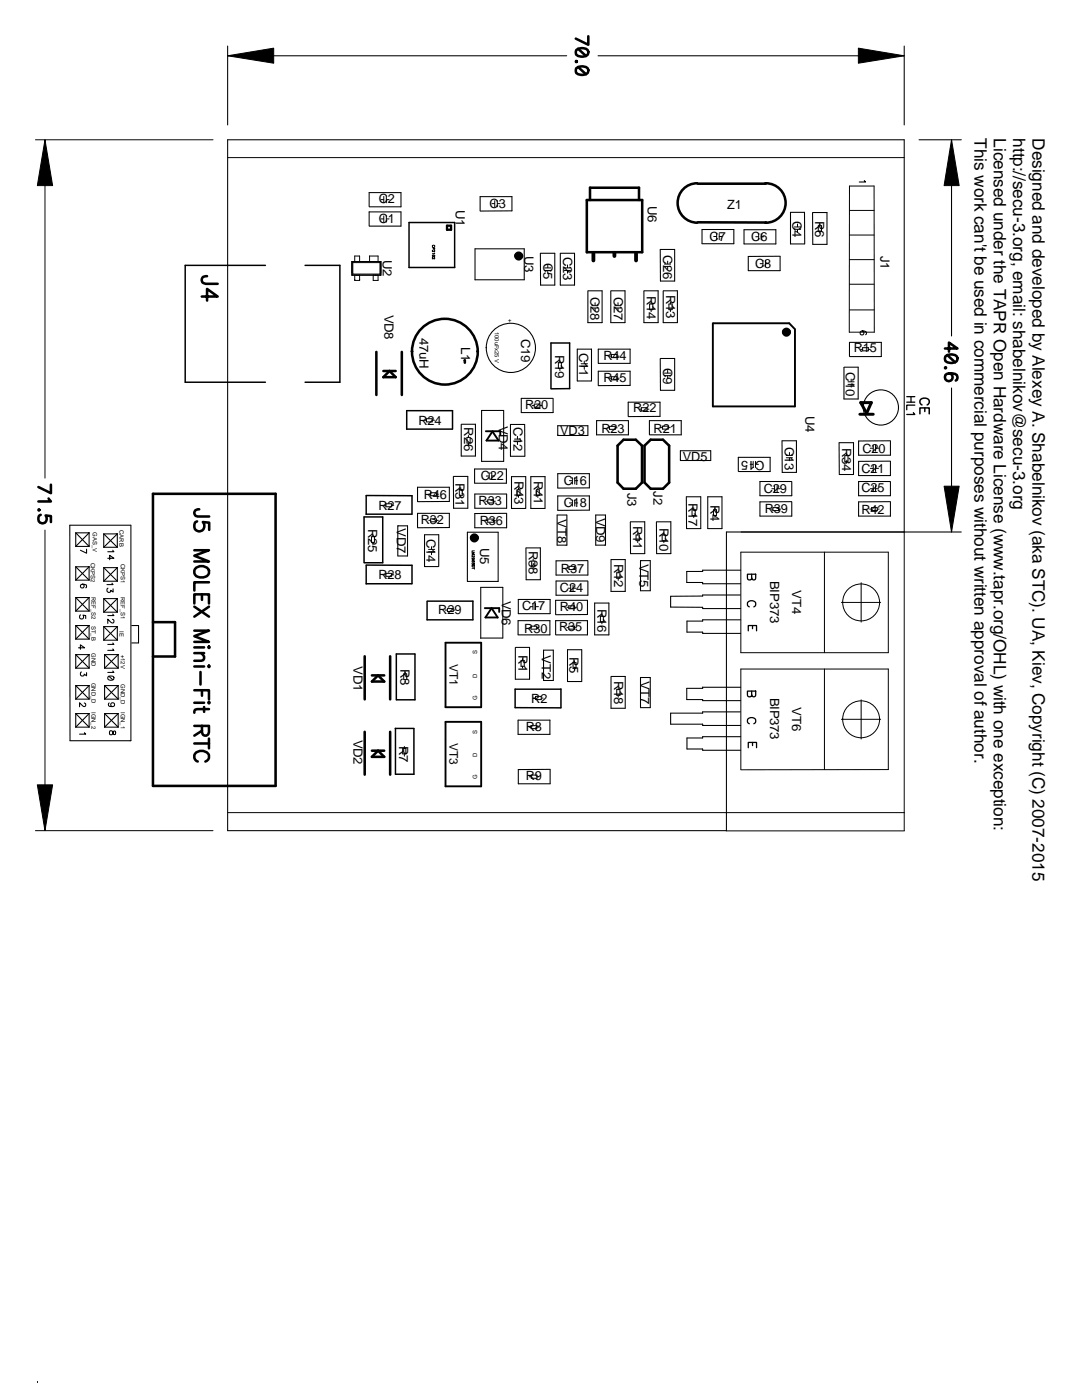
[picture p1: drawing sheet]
<svg xmlns="http://www.w3.org/2000/svg" width="216mm" height="279mm" viewBox="0 0 216 279" stroke-linecap="round" stroke-linejoin="round" font-family="sans-serif">
<g fill="none" stroke="#000" stroke-width=".21">
<path d="M45.4 9.2v15.7M45.4 11.1h67.7M119.3 11.1h61.1M180.4 9.2v15.7M73.7 38.4h6.3v2.9l-6.3-.1zM172.5 36l.2 .3h-1.3M183.4 27.9h8.4M189.9 27.9v39.2M73.7 45.1v-2.8h6.3v2.8h-6.3M94.8 49.7h9.8v6.1h-9.8zM95.8 42.1v-2.9h6.4v2.9h-6.4M107.8 50.5l.1 6.4h2.8v-6.4h-2.8"/>
<path d="M111.8 50.5v6.4h2.8v-6.4h-2.8M117.3 58h2.8v6.4h-2.8v-6.3M121.9 58h2.8v6.4h-2.8v-6.3M128.5 58h2.8v6.4h-2.8v-6.3M131.7 49.8l.1 6.3h2.8v-6.3h-2.8M132.4 58h2.8v6.4h-2.9v-6.3M140.1 48.6v-2.8h6.3v2.8h-6.3M148.5 45.8h6.3v2.9h-6.3zM155.7 51.1l-6.4 .1v2.8h6.4v-2.8M160.5 48.7h-2.8v-6.3h2.8l.1 6.3M162.2 42.4h2.8v6.4h-2.8l-.1-6.3M110.3 79.5h-6.3v2.8h6.4v-2.8"/>
<path d="M118 76h-2.8v-6.3h2.8v6.3M119.4 72.5v-2.8h6.3v2.8h-6.3M119.4 76.9v-2.8h6.3v2.8l-6.3 .1M131.8 71.5h2.8v6.4h-2.8l-.1-6.3M168.4 73.3h2.8v6.3h-2.8v-6.3M169.5 71.1v-2.8h6.4v2.9h-6.4M172 66a.4 .4 0 0 1 .4 .6 .4 .4 0 0 1-.6 .2 .4 .4 0 0 1 0-.7l.2-.1a.64 .64 0 0 1 .9 .5l-.2 .3M189.9 77.4v28.8M90.5 95.1h2.8v6.3h-2.8v-6.3M92.1 84.7h2.8v6.3h-2.9v-6.3M94.7 96.4v-2.8h6.3v2.8h-6.3M96.1 92.1h4.4v-10.2h-4.4v10.2"/>
<path d="M101.1 98.6h-6.4v2.8h6.4v-2.8M104.7 91.1h-2.8v-6.4h2.8v6.4M111.3 97.4v-2.9h6.3v2.9h-6.3M117.3 86.9v-1.9h-6v1.9h6M125.3 83.1v-2.8h6.4v2.8h-6.3M125.4 83.9h-6.4v2.9h6.4v-2.8M129.6 86.7v-2.8h6.3v2.9h-6.3M135.8 90h6v1.9h-6zM136.9 99.1l.1 6.4h2.8v-6.4h-2.8M141.2 99.1h2.9v6.4h-2.9zM147.3 94.1v-2.8h6.4v2.8h-6.3M156 88l.1 6.3h2.8v-6.3h-2.8"/>
<path d="M157.9 96.1h-6.3v2.8h6.4v-2.8M167.4 88.3l.1 6.4h2.8v-6.4h-2.8M177.6 96.1h-6.3v2.8h6.4v-2.8M177.6 88h-6.3v2.8h6.4v-2.8M177.6 92l-6.3 .1v2.8h6.4v-2.8M15.1 106.3h2.7M15.1 109.1h2.7M15.1 106.3v2.8M15.1 113.1v2.7M15.1 119.3v2.7M15.1 106.3l2.7 2.8M15.1 113.1h2.7"/>
<path d="M15.1 113.1l2.7 2.7M15.1 115.8h2.7M15.1 119.3h2.7M15.1 119.3l2.7 2.7M16.4 116.6l.2 .1a.38 .38 0 0 1 .1 .5 .38 .38 0 0 1-.6 0l-.1-.2a.63 .63 0 0 1 .7-.5 .63 .63 0 0 1 .6 .6l-.2 .2M17.3 109.6v.8l-1.3-.6M17.8 106.3v2.8M17.8 113.1v2.7M17.8 119.3v2.7M17.8 106.3l-2.7 2.8M17.8 113.1l-2.7 2.7M17.8 119.3l-2.7 2.7"/>
<path d="M20.7 106.6v2.6M20.7 113.3v2.7M20.7 119.5v2.7M20.7 106.6h2.7M20.7 113.3h2.7M20.7 109.2h2.7M20.7 106.6l2.7 2.6M20.7 116h2.7M20.7 113.3l2.7 2.7M20.7 119.5h2.7M20.7 119.5l2.7 2.7M21.5 111.4h1.2l-.8-.6v.9"/>
<path d="M21.5 117.4a.41 .41 0 0 0-.1 .7 .41 .41 0 0 0 .7-.3l.5 .4v-.7M22.4 116.4l.2 .3h-1.3M22.5 109.8l.2 .3h-1.2M23.4 106.6v2.6M23.4 113.3v2.7M23.4 119.5v2.7M23.4 106.6l-2.7 2.6M23.4 113.3l-2.7 2.7M23.4 119.5l-2.7 2.7M26.1 104.8h-12.2l.1 43h12.1v-43M79.4 111v-6.1h1.9v6.1h-1.9M83.3 100.1v-2.9h6.4v2.9h-6.4"/>
<path d="M83.3 102.4h6.4v2.9h-6.4zM87.5 113v-6.3h-2.8v6.4h2.8M93.3 106.2h6.1v9.8h-6.1zM101.1 102.4l-6.4 .1v2.8h6.4v-2.8M103.4 119.6h6.4v2.9h-6.4zM104.9 101.5h-2.8v-6.4h2.8v6.4M105 109.3h2.8v6.4h-2.8l-.1-6.3M108.7 101.5h-2.8v-6.4h2.9v6.4M111.3 101.8v-2.8h6.3v2.8l-6.3 .1M113.1 102.8h-1.9v6h1.9v-6M117.3 111.9h-6.3v2.9h6.3v-2.9M117.3 116h-6.3v2.8h6.3v-2.8"/>
<path d="M118.9 102.8h1.9v6h-1.9zM121.9 111.7v6.3h2.9v-6.3h-2.8M125.8 104.1h2.9v6.4h-2.9v-6.3M127.8 111.9h2v6h-2zM131 104.1h2.9v6.4h-2.9v-6.3M147.7 118.7h-7.5v.3h-6.4v2.2h6.4v.2M147.8 113.8h-7.6v.2h-3.2v2.2h3.2v.3h7.6M157.9 100.1l-6.3 .1v2.8h6.4v-2.8M177.6 100.1l-6.3 .1v2.8h6.4v-2.8M180.4 106.2v-78.3h-135v137.9h99.5v-59.6h46.9M15.1 124.8v2.8M15.1 130.6v2.7"/>
<path d="M15.1 136.8v2.7M15.1 122h2.7M15.1 124.8h2.7M15.1 130.6h2.7M15.1 130.6l2.7 2.7M15.1 133.3h2.7M15.1 127.6h2.7M15.1 124.8l2.7 2.8M15.1 136.8h2.7M15.1 136.8l2.7 2.7M15.1 139.5h2.7M15.7 129.3h1.2l-.9-.6v.9"/>
<path d="M16.1 122.7a.43 .43 0 0 0-.2 .7 .43 .43 0 0 0 .7 0 .43 .43 0 0 0 0-.6l.5 .1v.5M16.3 134.1a.41 .41 0 0 0-.2 .7 .41 .41 0 0 0 .7-.3l.5 .4v-.7M17.8 124.8v2.8M17.8 130.6v2.7M17.8 136.8v2.7M17.8 130.6l-2.7 2.7M17.8 124.8l-2.7 2.8M17.8 136.8l-2.7 2.7M20.7 125.1v2.7M20.7 122.2h2.7M20.7 127.8h2.7M20.7 125.1h2.7"/>
<path d="M20.7 125.1l2.7 2.7M20.9 130.6h2.7M20.9 133.3h2.7M20.9 130.6v2.7M20.9 136.8v2.7M20.9 130.6l2.7 2.7M20.9 136.8h2.7M20.9 139.5h2.7M20.9 136.8l2.7 2.7M21.5 135.1l.5-.2 .7 .2a.61 .61 0 0 1-.5 .7 .61 .61 0 0 1-.7-.4zM21.7 135l.8 .7M22.4 123.6l.3 .3-.1 .4h-.3l-.8-.7v.8"/>
<path d="M22.5 122.6l.2 .3h-1.2M22.5 128.3l.2 .3h-1.2M22.5 129.5l.2 .3h-1.2M22.5 133.9l.2 .3h-1.2M23.4 125.1v2.7M23.4 125.1l-2.7 2.7M23.6 130.6v2.7M23.6 136.8v2.7M23.6 130.6l-2.7 2.7M23.6 136.8l-2.7 2.7M26.3 124.8h1.3v3.5h-1.3M96 127.3h4.3v-10.1h-4.4v10.2"/>
<path d="M102.9 129.2h2.8v6.4h-2.9v-6.4M103.4 126.7v-2.8h6.3v2.8h-6.3M108.5 129.8h1.9v6h-1.9zM110.9 122.6v-2.8h6.3v2.8l-6.3 .1M110.9 126.7v-2.8h6.3v2.8h-6.3M116.1 136v-6.3h-2.9v6.3h2.9M118.7 120.4h2.8v6.3h-2.8zM122 135h2.8v6.4h-2.9v-6.4M127.8 135.2h2v6h-2zM140.2 137.1v.3h-3.2v2.2h3.2v.2h7.6M140.2 137.2h7.6M140.2 121.5h7.6"/>
<path d="M147.8 123.7h-7.6v.3h-3.1v2.2h3.1v.2h7.6M15.1 142.4v2.7M15.1 142.4h2.7M15.1 145.1h2.7M15.1 142.4l2.7 2.7M16.8 140.3a.36 .36 0 0 1 .3 .4 .36 .36 0 0 1-.3 .3l-.9-.7v.8M16.8 146.2l.3 .3h-1.2M17.8 142.4v2.7M17.8 142.4l-2.7 2.7M20.9 142.4v2.7M20.9 142.4h2.7M20.9 145.1h2.7"/>
<path d="M20.9 142.4l2.7 2.7M21.8 140.3l-.2 .4a.66 .66 0 0 0 .7 .3 .66 .66 0 0 0 .6-.4 .39 .39 0 0 0-.4-.4 .39 .39 0 0 0-.4 .4 .39 .39 0 0 0 .3 .4M21.9 145.9h.5l.2 .7h.4v-.6l-.2-.1-.4 .7h-.5zM23.6 142.4v2.7M23.6 142.4l-2.7 2.7M103.4 143.7h6.3v2.9h-6.3zM109.8 153.5l-6.4 .1v2.8h6.4v-2.8M147.7 142.1h-7.5v.2h-6.4v2.2h6.4v.3h7.6M147.8 147h-7.6v.3h-3.1v2.2h3.1v.2h7.6"/>
<circle cx="101.9" cy="69.4" r="4.9"/>
<circle cx="175.8" cy="81.3" r="3.5"/>
</g>
<g fill="#000" stroke="#000" stroke-width=".2">
<path d="M45.4 11.1l9.2-1.5v3z" fill-rule="evenodd"/>
<path d="M171.3 9.6l9.1 1.5-9.1 1.5z" fill-rule="evenodd"/>
<path d="M9 27.9l1.5 9.1h-3z" fill-rule="evenodd"/>
<path d="M189.9 27.9l1.5 9.1h-3z" fill-rule="evenodd"/>
<path d="M188.4 97h3l-1.5 9.2z" fill-rule="evenodd"/>
<path d="M7.5 156.6h3l-1.5 9.2z" fill-rule="evenodd"/>
</g>
<g fill="none" stroke="#000" stroke-width=".51">
<path d="M115 10a1.87 1.87 0 0 1 2.3 0 .8 .8 0 0 1-.4 1.2 2.04 2.04 0 0 1-1.9-.3zM115 12.1l.1 .2-.1 .1zM115 13.6a1.87 1.87 0 0 1 2.3 0 .8 .8 0 0 1-.4 1.2 2.04 2.04 0 0 1-1.9-.2zM115.4 9.7l1.5 1.5M115.4 13.4l1.5 1.4M117.4 7.2v1.7l-2.5-1.2M117.1 39.9h11v10.4h-11zM117.7 39.9v-2.4h9.8v2.4M139.1 36.6a3.9 3.9 0 0 0-3.9 3.9 3.9 3.9 0 0 0 3.9 3.9M139.2 36.7h13.5M152.8 36.6a3.9 3.9 0 0 1 4 3.9 3.9 3.9 0 0 1-4 3.9M40.3 59.2h3.1l-2.1-1.5v2.3"/>
<path d="M41.3 55.1l-.7 .1a.76 .76 0 0 0 0 1.3l.4 .1h2.4M139.2 44.4h13.6M75.1 70.2v8.6M76.5 75.3l1.2-1.3 1.3 1.3zM76.5 74h2.5M80.2 70.2v8.6M92.7 71.9l.1 .5M188.6 69.6h2.5l-1.7-1.2v1.8M188.6 71.1a1.88 1.88 0 0 1 2.3 0 .8 .8 0 0 1-.3 1.2 2.04 2.04 0 0 1-2-.2zM188.6 73.3l.2 .1-.2 .1zM189 70.9l1.6 1.4M189.4 74.5a.78 .78 0 0 1 .7 1.1 .78 .78 0 0 1-1.3 .3 .78 .78 0 0 1 .1-1.3 2.28 2.28 0 0 1 2 .2 .76 .76 0 0 1-.2 1.1"/>
<path d="M9.7 99.5l.5 .6h-2.5M10.2 96.7v1.7l-2.5-1.2M30.5 98.6h24.5v58.2h-24.5zM123.2 88.9l1.2-1.1h2.5l1.2 1.1v7.4l-1.2 1.2h-2.5l-1.2-1.2zM128.6 88.9l1.2-1.1h2.5l1.2 1.1v7.4l-1.2 1.2h-2.5l-1.2-1.2zM7.7 101.6l.2 .2-.2 .1zM8.1 102.7a.9 .9 0 0 0-.3 1.3 .9 .9 0 0 0 1.3 .2 .9 .9 0 0 0 0-1.3l1.1 .1v1.2M38.8 109.8h2.9l-2.9 1.1 2.9 1.2h-2.9M39.2 113.3a1.73 1.73 0 0 1 2.5 .5 1.33 1.33 0 0 1-1.8 1.4 1.1 1.1 0 0 1-1.1-.7 1.1 1.1 0 0 1 .4-1.2zM39.3 104.1a1.06 1.06 0 0 0-.4 1.5 1.06 1.06 0 0 0 1.6 .2 1.06 1.06 0 0 0 0-1.6l1.2 .1v1.4M39.8 101.6a.8 .8 0 0 0-1 .6l.2 .8 .5 .1h2.2M40.3 118.6v1.1"/>
<path d="M41.7 116.2h-2.9v1.7M30.5 124.2h4.4v6.8h-4.4M38.8 120.4v-1.8h2.9v1.8M38.8 125.9h2.9l-2.9 1.1 2.9 1.1h-2.9M38.8 137.8h2.9v1.8M38.8 121.1l2.9 2M38.8 129.2h1.9M38.8 130.3h1.9M38.8 133h1.9M40 134.1v2.5M40.2 130.3l.5 .7-.1 .7-1.8 .2M40.3 137.8v1.1"/>
<path d="M41.7 129l.1 .2-.1 .1-.1-.1zM41.7 132.8l.1 .2-.1 .1-.1-.1zM41.7 121.1l-2.9 2M72.8 131v8.6M74.2 134.8h2.5M75.4 134.8l1.3 1.2h-2.5zM77.9 131v8.6M38.8 144.9h2.9l-.1 1.6a.68 .68 0 0 1-1.2 0l-.1-1.6M38.8 140.3h1.9M38.8 148.4h2.9M39.5 152a1.09 1.09 0 0 1-.7-1.3 1.09 1.09 0 0 1 1.1-.8 1.31 1.31 0 0 1 1.4 .3 1.31 1.31 0 0 1 .3 1.4l-.6 .4M40.3 145.8l-1.5 1"/>
<path d="M40.7 141.1v1M41.7 140.1l.1 .2-.1 .1-.1-.1zM41.7 141.5h-2.4l-.4 .1-.1 .6M41.7 147.4v2M72.8 146v8.6M74.2 149.8h2.5M75.4 149.8l1.3 1.2h-2.5zM77.9 146v8.6"/>
<circle cx="88.8" cy="70.2" r="6.6"/>
</g>
<g fill="none" stroke="#000" stroke-width=".2">
<path d="M7.1 27.9h35.4M9 27.9v67.5M45.4 31.5h135M76 39.8h.5M76.6 39.2v1.3M77.1 39.2v1.3M77.1 39.8h.5M70.2 52.2h5.8M70.2 52.2l.2 .2M70.2 54.9h5.8M70.2 52.2v2.7M70.4 54.7l-.2 .2"/>
<path d="M70.4 52.4h5.4M70.4 54.7h5.4M70.4 52.4v2.3M70.8 52.2v-1.1h1v1.1M70.8 54.9v1.1h1v-1.1M73.7 51.1h1.7v1.1M73.7 51.1v1.1M74.5 54.9v1.1h.9v-1.1M75.8 54.7l.2 .2M75.8 52.4v2.3M76 52.2l-.2 .2M76 52.2v2.7"/>
<path d="M76 43.7h.5M76.6 43.1v1.2M77.1 43.1v1.2M77.1 43.7h.5M86.3 49.4h.4v.3h-.2v-.3M86.3 51l.4-.1v.2l-.3 .1zM86.4 49.3l-.1-.3 .1-.1 .3 .1v.3M86.4 50.9l.3 .3M86.7 50v.2h-.1l-.3-.3v.3M86.7 50.5v.1h-.4M86.7 51.4v.2l-.1 .1-.3-.3v.3M98.2 40.6h.5"/>
<path d="M98.7 40v1.3M99.2 40v1.3M99.3 40.6h.5M108.7 53.5h1.2M108.7 54h1.2M109.3 52.9v.5M109.3 54v.5M112.6 53.5h1.2M112.6 54h1.2M113.2 52.9v.5M113.2 54v.5M132.6 52.7h1.2"/>
<path d="M132.6 53.2h1.2M133.2 52.1v.5M133.2 53.2v.6M142.4 47.2h.6M143 46.6v1.2M143.5 47.2h.6M143.5 46.6v1.2M150.8 47.2h.5M151.4 46.7v1.2M151.7 52.6h.5M151.9 47.2h.5M151.9 46.7v1.2"/>
<path d="M152.2 51.9v1.3M152.7 51.9v1.3M152.8 52.6h.5M158.5 45.8h1.3M158.5 45.3h1.3M159.1 44.7v.6M159.1 45.8v.6M163.3 45h.6v1.2h-.6v-1.1M163.6 44.7v.3M163.6 46.2v.4M169.5 42h4.9M169.5 46.9h4.9"/>
<path d="M169.5 51.8h4.9M169.5 56.7h4.9M111.4 73.5v-1.1h.6v1.1M111.4 73.5h.6M111.7 72v.4M111.7 73.6v.4M116 73.1h1.2M116 72.6h1.2M116.6 72.1v.5M116.6 73.2v.5M118.1 61h1.2M118.1 61.5h1.2"/>
<path d="M118.7 60.4v.5M118.7 61.5v.6M121.6 71.1h.4M121.6 75.5h.4M122 70.7h1.1v.7h-1.1zM122 75.2h1.1v.6h-1.1zM122.7 61h1.2M122.7 61.5h1.2M123.1 71.1h.4M123.1 75.5h.4M123.3 60.4v.5M123.3 61.5v.6"/>
<path d="M129.6 60.7h.7v1.1h-.7v-1.1M129.9 60.3v.4M129.9 61.8v.4M132.6 74.5h1.2M132.6 75h1.2M133.2 73.9v.5M133.2 75v.5M133.5 60.7h.6v1.1h-.6v-1.1M133.8 60.3v.4M133.8 61.8v.4M169.2 76.2h1.2M169.2 76.7h1.2"/>
<path d="M169.5 66.3v-29.2h4.9l.1 29.2M169.5 66.3h4.9M169.5 61.8h4.9M169.8 75.6v.6M169.8 76.8v.5M171.7 69.7h.4M172.1 69.4h1.2l-.1 .6h-1.1zM173.3 69.7h.4M84.7 83.9h.4M85.6 98.6h.3M86.2 83.6h-1.1v.6M86.2 83.6v.6h-1.1"/>
<path d="M86.3 83.9h.4M87 98.3h-1.1v.6h1.1M87.1 98.3v.6M87.1 98.6h.4M91.7 98.8v-1.1h.5v1.1h-.5M91.9 97.3v.4M91.9 98.8v.4M93.2 88.4v-1.1h.6v1.1h-.6M93.5 86.9v.4M93.5 88.4v.4M97 95h.6M97.3 99.7v.7h1.2v-.7h-1.1"/>
<path d="M97.6 94.4v1.2M98.1 95h.6M98.1 94.4v1.2M102.7 88.1h1.2M102.7 87.6h1.2M103.2 97.7h.6v1.1l-.6 .1zM103.3 87.1v.5M103.3 88.2v.5M103.5 97.4v.3M103.5 98.9v.4M106.2 80.9h.4M106.6 80.6v.7h1.1v-.7h-1.1"/>
<path d="M107 97.7h.6v1.1l-.6 .1zM107.3 97.4v.3M107.3 98.9v.4M107.7 80.9h.4M113.6 95.9h.5M114.2 95.3v1.3M114.2 99.8v1.2M114.7 95.3v1.3M114.7 99.8v1.2M114.7 95.9h.6M121.2 85.4h.4M121.6 85.1v.6h1.2v-.6h-1.1"/>
<path d="M122.8 85.4h.3M127.6 81.7h.4M129.1 82h-1.1v-.6h1.1v.6M129.1 81.7h.4M131.8 85.3h.4M133.3 85.6h-1.1v-.6h1.1v.6M133.3 85.3h.4M149.7 92.7h.5M150.3 92.1v1.2M150.7 92.1v1.2M150.8 92.7h.5M154 97.5h.5"/>
<path d="M154.6 96.9v1.2M155.1 96.9v1.2M155.1 97.5h.6M156.9 90.9h1.2M156.9 91.4h1.2M157.5 90.3v.5M157.5 91.4v.5M168.6 90.9h.6v1.2h-.6v-1.1M168.9 90.6v.3M168.9 92.1v.4M173.7 97.5h.5M173.7 93.5h.5"/>
<path d="M173.7 89.5h.5M174.2 88.8v1.2M174.2 92.8v1.3M174.2 96.9v1.2M174.7 88.8v1.2M174.7 92.8v1.3M174.7 96.9v1.2M174.8 97.5h.5M174.8 93.5h.5M174.8 89.5h.5M9 105.8v60M74.1 107.1v1.1h.6"/>
<path d="M74.1 107.1h.6v1.1M74.4 106.7v.4M74.4 108.3v.4M76.6 100.8h.4M76.6 114.7h.4M78.1 100.5h-1.1v.6h1.1M78.1 114.4h-1.1v.6h1.1M78.1 100.5v.6M78.1 114.4v.6M78.2 100.8h.4M78.2 114.7h.4M85.5 110.1h1.2"/>
<path d="M85.5 109.6h1.2M85.6 103.8h.3M86.1 109.1v.5M86.1 110.2v.5M87 103.5h-1.1v.6h1.1M87.1 103.5v.6M87.1 103.8h.4M94.2 110.3h.5l-.5 .2 .5 .2h-.5M94.2 111.9h.4l.1 .2-.4 .1zM94.2 112.8h.5v.2a.25 .25 0 0 1-.3 .2 .25 .25 0 0 1-.2-.2zM94.2 113.4h.5M94.2 111.4v.2l.2 .1 .3-.1v-.2a.15 .15 0 0 0-.3 0 .15 .15 0 0 0 0 .2l.1 .1"/>
<path d="M94.3 112.3l-.1 .3h.2l.1-.1 .2 .1v-.2M94.3 111.9l.3 .3M94.6 110.9l.1 .2-.2 .1-.3-.3v.3M94.7 109.9h-.5v.3M94.7 113.2v.4M96.9 100h.4M96.9 103.9h.4M97.3 103.6v.6h1.2v-.6h-1.1M98.5 100h.3M98.5 103.9h.3M106.1 113.1v-1.1h.6v1.1h-.6M106.4 111.6v.4"/>
<path d="M106.4 113.1v.4M113.2 113.4h.3M113.3 117.4h.5M113.5 113v.7h1.2v-.7h-1.1M113.6 100.4h.5M113.9 116.8v1.2M114.3 116.8v1.2M114.4 117.4h.5M114.7 113.4h.4M114.7 100.4h.6M123.1 114.3h.6v1.1h-.6zM123.4 113.9v.4"/>
<path d="M123.4 115.4v.4M126.9 107.9v-1.1h.7v1.1h-.7M127.3 106.4v.4M127.3 107.9v.4M132.1 107.9v-1.1h.7v1.1h-.7M132.5 106.4v.4M132.5 107.9v.4M138.1 101.7h.6v1.2h-.6v-1.1M138.4 101.3v.4M138.4 102.9v.4M142.4 101.7h.6v1.2h-.6v-1.1M142.7 101.3v.4"/>
<path d="M142.7 102.9v.4M147.8 110.2h29.4v20.1h-29.4zM153.8 101.6h.4M154.3 101.3h1.1v.6h-1.2zM155.4 101.6h.3M164.5 110.2v20.1M171.8 116.3v7.9M173.5 101.6h.4M175 101.3h-1.1v.6h1.1v-.6M175 101.6h.4M180.4 106.2v59.6M80.6 135.6v-1.1h.6v1.1"/>
<path d="M80.6 135.6h.6M80.9 134.1v.4M80.9 135.7v.4M88.9 121.8h.3M88.9 131.7h.1M89.3 121.5v.5M89.3 121.5h1.1v.5h-1.1M90.4 121.8h.4M104 131.9l.6-.1v1.2h-.6zM104.3 131.4v.4M104.3 133v.3M105.6 125.3h.4"/>
<path d="M105.8 121.1h.5M106 125.6v-.6h1.1v.6h-1.1M106.3 120.4v1.3M106.4 139.3h.4M106.8 120.4v1.3M106.9 121.1h.5M107.1 125.3h.4M107.9 139h-1.1v.6M108 139.3h.4M108 139v.6h-1.1M113.1 125.3h.4M113.1 121.2h.4"/>
<path d="M113.5 125.6v-.6h1.1v.6h-1.1M113.5 121.5v-.6h1.1v.6h-1.1M114.6 131.9v.3M114.6 133.4v.4M114.6 125.3h.4M114.6 121.2h.4M114.9 132.2h-.6v1.2h.6v-1.1M119.8 123h.6v1.1h-.6zM120.1 122.6v.4M120.1 124.1v.4M123.1 138.7v-1.1h.6v1.2h-.6M123.4 137.2v.4"/>
<path d="M123.4 138.8v.3M164.5 133.5v20.1M167.9 120.2h7.8M171.8 139.7v7.8M80.3 149.4h.7v1.1h-.7zM80.7 149v.4M80.7 150.5v.4M88.9 147.5h.1M105.6 145.1h.4M105.6 155h.4M106 145.4v-.6h1.1v.6h-1.1M106 154.7v.6h1.1v-.6h-1.1"/>
<path d="M107.1 145.1h.4M107.1 155h.4M147.8 153.6v-20.1h29.4v20.1h-29.4M167.9 143.6h7.8M7.1 165.8h35.4M45.5 162.2h135M144.9 165.8h35.6"/>
<circle cx="171.8" cy="120.2" r="3.7"/>
<circle cx="171.8" cy="143.5" r="3.7"/>
</g>
<path d="M171.6 82.7h2.6M171.7 80.3h2.2l-1 2.2z" fill="none" stroke="#000" stroke-width=".59"/>
<g fill="none" stroke="#000" stroke-width=".3">
<path d="M53 53h-16v23.3h16M60.9 53h6.9v23.3h-6.9M81.6 44.4h9.1v9h-9.1zM109.9 77.6v-9.1h3.8v9.1h-3.7M73.1 98.9v3.8M73.1 98.9h9.1v3.7M81.2 85.6h9.1M90.3 85.6v-3.6h-9.1v3.7M183.6 82.6v-1.2h1.8v1.2M184 80.8a.7 .7 0 0 1-.4-.8 .7 .7 0 0 1 .7-.5 .77 .77 0 0 1 1 .3 .77 .77 0 0 1-.3 1M184.5 81.4v.7M72.6 112.3v-9.1h3.8v9.1h-3.7"/>
<path d="M73.1 112.8v3.7M73.1 112.8h9.1v3.7M73.1 102.6h9.1M73.1 116.5h9.1M85.3 120h9.1v3.7h-9.2v-3.7M82.8 130.5h-3.7v9.2M82.8 130.6v9.1h-3.7M111.9 137.5v3.7M111.9 137.5h-9.1v3.7l9.1 .1M78.9 145.4h3.7M78.9 145.4v9.1h3.7v-9.1"/>
</g>
<g fill="none" stroke="#000" stroke-width=".25">
<path d="M180.9 79.2h1.6M181.8 79.2v1.1M180.9 80.3h1.6M182.2 82.3l.3 .4h-1.6M182.5 80.9h-1.6v.9M149.1 114.6h1.7l-.1 1-.4 .1-.3-.4-.1 .3-.2 .1h-.4zM150 114.6v.7M149.1 137.9h1.7l-.1 1-.4 .2-.3-.5-.1 .3-.2 .2-.4-.1zM149.3 125.9v-1.1h1.7v1.1M149.5 121.1a.69 .69 0 0 1-.3-.9 .69 .69 0 0 1 1-.3 .64 .64 0 0 1 .6 .5 .64 .64 0 0 1-.4 .7M150 137.9v.7M150.2 124.8v.7"/>
<path d="M149.3 149.2v-1h1.7v1M149.5 144.4a.69 .69 0 0 1-.3-.9 .69 .69 0 0 1 1-.3 .64 .64 0 0 1 .6 .5 .64 .64 0 0 1-.4 .7M150.2 148.2v.6"/>
</g>
<g fill="none" stroke="#000" stroke-width=".97">
<circle cx="103.5" cy="51.1" r=".43"/>
<circle cx="156.9" cy="66.3" r=".43"/>
<circle cx="94.7" cy="107.3" r=".43"/>
</g>
<path d="M118.4 50.6v1.4M122.6 50.5v.6M126.9 50.6v1.4" fill="none" stroke="#000" stroke-width=".76"/>
<path d="M142.2 64.5v16.6h16.4v-15.4M142.3 64.5h15.2l1.1 1.2M96.9 86.1h2.9v.7M98.3 86.1l1.2 1.8h-2.4zM88.9 128.3h7.1v12.8h-7.1zM96.7 121.4h2.9v.7M98.1 121.4l1.2 1.8h-2.4zM88.9 144.1h7.1v12.8h-7.1z" fill="none" stroke="#000" stroke-width=".38"/>
<path d="M89.2 45h.8v.8h-.8z" fill="none" stroke="#000" stroke-width=".47"/>
<path d="M7.5 275.6v.3z" fill="#00f"/>
<g font-size="3.4">
<text x="194.4" y="27.6" transform="rotate(90 194.4 27.6)">This work can't be used in commercial purposes without written approval of author.</text>
<text x="198.3" y="27.6" transform="rotate(90 198.3 27.6)">Licensed under the TAPR Open Hardware License (www.tapr.org/OHL) with one exception:</text>
<text x="202.1" y="27.6" transform="rotate(90 202.1 27.6)">http://secu-3.org, email: shabelnikov@secu-3.org</text>
<text x="206" y="27.6" transform="rotate(90 206 27.6)">Designed and developed by Alexey A. Shabelnikov (aka STC). UA, Kiev, Copyright (C) 2007-2015</text>
</g>
<g font-size="2.5">
<text x="75.6" y="40.6">C2</text>
<text x="91" y="41.8" transform="rotate(90 91 41.8)">U1</text>
<text x="97.7" y="41.4">C3</text>
<text x="129.2" y="41" transform="rotate(90 129.2 41)">U6</text>
<text x="145.1" y="41.7">Z1</text>
<text x="75.6" y="44.4">C1</text>
<text x="158.1" y="44.2" transform="rotate(90 158.1 44.2)">C4</text>
<text x="162.6" y="44.1" transform="rotate(90 162.6 44.1)">R6</text>
<text x="76.4" y="51.9" transform="rotate(90 76.4 51.9)">U2</text>
<text x="104.6" y="51.1" transform="rotate(90 104.6 51.1)">U3</text>
<text x="108.4" y="52.5" transform="rotate(90 108.4 52.5)">C5</text>
<text x="112.4" y="51.4" transform="rotate(90 112.4 51.4)">C23</text>
<text x="132.3" y="51" transform="rotate(90 132.3 51)">C26</text>
<text x="141.6" y="48">C7</text>
<text x="149.9" y="48">C6</text>
<text x="150.7" y="53.5">C8</text>
<text x="175.7" y="51.1" transform="rotate(90 175.7 51.1)">J1</text>
<text x="117.9" y="59.3" transform="rotate(90 117.9 59.3)">C28</text>
<text x="122.5" y="59.3" transform="rotate(90 122.5 59.3)">C27</text>
<text x="129.1" y="59.1" transform="rotate(90 129.1 59.1)">R14</text>
<text x="132.9" y="58.9" transform="rotate(90 132.9 58.9)">R13</text>
<text x="76.7" y="62.8" transform="rotate(90 76.7 62.8)">VD8</text>
<text x="83.7" y="67.4" transform="rotate(90 83.7 67.4)">47uH</text>
<text x="92" y="69.2" transform="rotate(90 92 69.2)">L1</text>
<text x="104" y="67.6" transform="rotate(90 104 67.6)">C19</text>
<text x="110.7" y="70.9" transform="rotate(90 110.7 70.9)">R19</text>
<text x="115.6" y="70.4" transform="rotate(90 115.6 70.4)">C11</text>
<text x="120.4" y="71.8">R44</text>
<text x="170.3" y="70.3">R15</text>
<text x="120.4" y="76.3">R45</text>
<text x="132.3" y="73.4" transform="rotate(90 132.3 73.4)">C9</text>
<text x="168.8" y="74.3" transform="rotate(90 168.8 74.3)">C10</text>
<text x="104.8" y="81.7">R20</text>
<text x="126.4" y="82.3">R22</text>
<text x="160.7" y="83.1" transform="rotate(90 160.7 83.1)">U4</text>
<text x="83.5" y="84.8">R24</text>
<text x="92.6" y="85.3" transform="rotate(90 92.6 85.3)">R26</text>
<text x="99.6" y="85" transform="rotate(90 99.6 85)">V</text>
<text x="99.6" y="86.7" transform="rotate(90 99.6 86.7)">D4</text>
<text x="102.4" y="85.3" transform="rotate(90 102.4 85.3)">C12</text>
<text x="111.8" y="86.8">VD3</text>
<text x="120" y="86.3">R23</text>
<text x="130.4" y="86.3">R21</text>
<text x="156.6" y="89.2" transform="rotate(90 156.6 89.2)">C13</text>
<text x="168" y="89.4" transform="rotate(90 168 89.4)">R34</text>
<text x="95.9" y="95.8">C22</text>
<text x="102.7" y="95.9" transform="rotate(90 102.7 95.9)">R43</text>
<text x="106.5" y="95.9" transform="rotate(90 106.5 95.9)">R41</text>
<text x="136.2" y="92">VD5</text>
<text x="152.5" y="91.9" transform="rotate(-180 152.5 91.9)">C15</text>
<text x="171.9" y="94.4">C21</text>
<text x="172.1" y="90.4">C20</text>
<text x="75.5" y="101.7">R27</text>
<text x="84.5" y="99.6">R46</text>
<text x="90.9" y="96.3" transform="rotate(90 90.9 96.3)">R31</text>
<text x="95.5" y="100.8">R33</text>
<text x="112.5" y="96.7">C16</text>
<text x="112.5" y="101.2">C18</text>
<text x="125.2" y="98.3" transform="rotate(90 125.2 98.3)">J3</text>
<text x="130.4" y="98.1" transform="rotate(90 130.4 98.1)">J2</text>
<text x="137.4" y="100.4" transform="rotate(90 137.4 100.4)">R17</text>
<text x="141.8" y="100.8" transform="rotate(90 141.8 100.8)">R4</text>
<text x="152.4" y="98.5">C29</text>
<text x="171.9" y="98.3">C25</text>
<text x="73.4" y="105.6" transform="rotate(90 73.4 105.6)">R25</text>
<text x="79.2" y="105.4" transform="rotate(90 79.2 105.4)">VD7</text>
<text x="83.9" y="104.6">R32</text>
<text x="85.1" y="107.5" transform="rotate(90 85.1 107.5)">C14</text>
<text x="95.7" y="104.8">R36</text>
<text x="111.2" y="103.6" transform="rotate(90 111.2 103.6)">VT8</text>
<text x="119" y="103.3" transform="rotate(90 119 103.3)">VD9</text>
<text x="126.4" y="105" transform="rotate(90 126.4 105)">R11</text>
<text x="131.6" y="105.4" transform="rotate(90 131.6 105.4)">R10</text>
<text x="152.6" y="102.3">R39</text>
<text x="171.9" y="102.5">R42</text>
<text x="95.8" y="109.3" transform="rotate(90 95.8 109.3)">U5</text>
<text x="105.5" y="110" transform="rotate(90 105.5 110)">R38</text>
<text x="122.6" y="112.6" transform="rotate(90 122.6 112.6)">R12</text>
<text x="127.6" y="112.5" transform="rotate(90 127.6 112.5)">VT5</text>
<text x="75.5" y="115.6">R28</text>
<text x="100.1" y="119.9" transform="rotate(90 100.1 119.9)">VD6</text>
<text x="111.7" y="118.2">C24</text>
<text x="111.9" y="114.3">R37</text>
<text x="153.7" y="116" transform="rotate(90 153.7 116)">BIP373</text>
<text x="158.1" y="117.8" transform="rotate(90 158.1 117.8)">VT4</text>
<text x="87.5" y="122.6">R29</text>
<text x="104.2" y="121.8">C17</text>
<text x="111.7" y="122">R40</text>
<text x="119.2" y="121.6" transform="rotate(90 119.2 121.6)">R16</text>
<text x="103.5" y="130.8" transform="rotate(90 103.5 130.8)">R1</text>
<text x="104.6" y="126.2">R30</text>
<text x="108.1" y="130.8" transform="rotate(90 108.1 130.8)">VT2</text>
<text x="111.5" y="126">R35</text>
<text x="113.6" y="131.1" transform="rotate(90 113.6 131.1)">R5</text>
<text x="70.5" y="133" transform="rotate(90 70.5 133)">VD1</text>
<text x="79.9" y="133.6" transform="rotate(90 79.9 133.6)">R3</text>
<text x="122.6" y="135.9" transform="rotate(90 122.6 135.9)">R18</text>
<text x="127.8" y="135.8" transform="rotate(90 127.8 135.8)">VT7</text>
<text x="106" y="140.3">R2</text>
<text x="153.7" y="139.3" transform="rotate(90 153.7 139.3)">BIP373</text>
<text x="158.1" y="141.2" transform="rotate(90 158.1 141.2)">VT6</text>
<text x="70.5" y="147.6" transform="rotate(90 70.5 147.6)">VD2</text>
<text x="79.7" y="148.9" transform="rotate(90 79.7 148.9)">R7</text>
<text x="104.9" y="145.9">R8</text>
<text x="104.9" y="155.7">R9</text>
</g>
<g font-size="2.4">
<text x="89.7" y="132.5" transform="rotate(90 89.7 132.5)">VT1</text>
<text x="89.7" y="148.3" transform="rotate(90 89.7 148.3)">VT3</text>
</g>
<g font-size="1.2">
<text x="101.4" y="63.8" transform="rotate(90 101.4 63.8)">+</text>
<text x="98.7" y="66.3" transform="rotate(90 98.7 66.3)">100uFx25 V</text>
<text x="18.5" y="106.2" transform="rotate(90 18.5 106.2)">GAS_V</text>
<text x="23.9" y="105.8" transform="rotate(90 23.9 105.8)">CARB</text>
<text x="18.1" y="112.4" transform="rotate(90 18.1 112.4)">CKPS2</text>
<text x="24.1" y="112.6" transform="rotate(90 24.1 112.6)">CKPS1</text>
<text x="18.3" y="119.1" transform="rotate(90 18.3 119.1)">REF_S2</text>
<text x="24.1" y="119.1" transform="rotate(90 24.1 119.1)">REF_S1</text>
<text x="18.3" y="124.9" transform="rotate(90 18.3 124.9)">ST_B</text>
<text x="18.3" y="130.3" transform="rotate(90 18.3 130.3)">GND</text>
<text x="23.8" y="126" transform="rotate(90 23.8 126)">IE</text>
<text x="24.1" y="130.7" transform="rotate(90 24.1 130.7)">+12V</text>
<text x="95.2" y="130.6" transform="rotate(-90 95.2 130.6)">S</text>
<text x="18.3" y="136.3" transform="rotate(90 18.3 136.3)">GND_D</text>
<text x="24.1" y="136.5" transform="rotate(90 24.1 136.5)">GND_D</text>
<text x="95.2" y="135.3" transform="rotate(-90 95.2 135.3)">D</text>
<text x="18.3" y="142.1" transform="rotate(90 18.3 142.1)">IGN_2</text>
<text x="24.1" y="142.1" transform="rotate(90 24.1 142.1)">IGN_1</text>
<text x="95.2" y="139.7" transform="rotate(-90 95.2 139.7)">G</text>
<text x="95.2" y="146.4" transform="rotate(-90 95.2 146.4)">S</text>
<text x="95.2" y="155.5" transform="rotate(-90 95.2 155.5)">G</text>
<text x="95.2" y="151" transform="rotate(-90 95.2 151)">D</text>
</g>
</svg>
